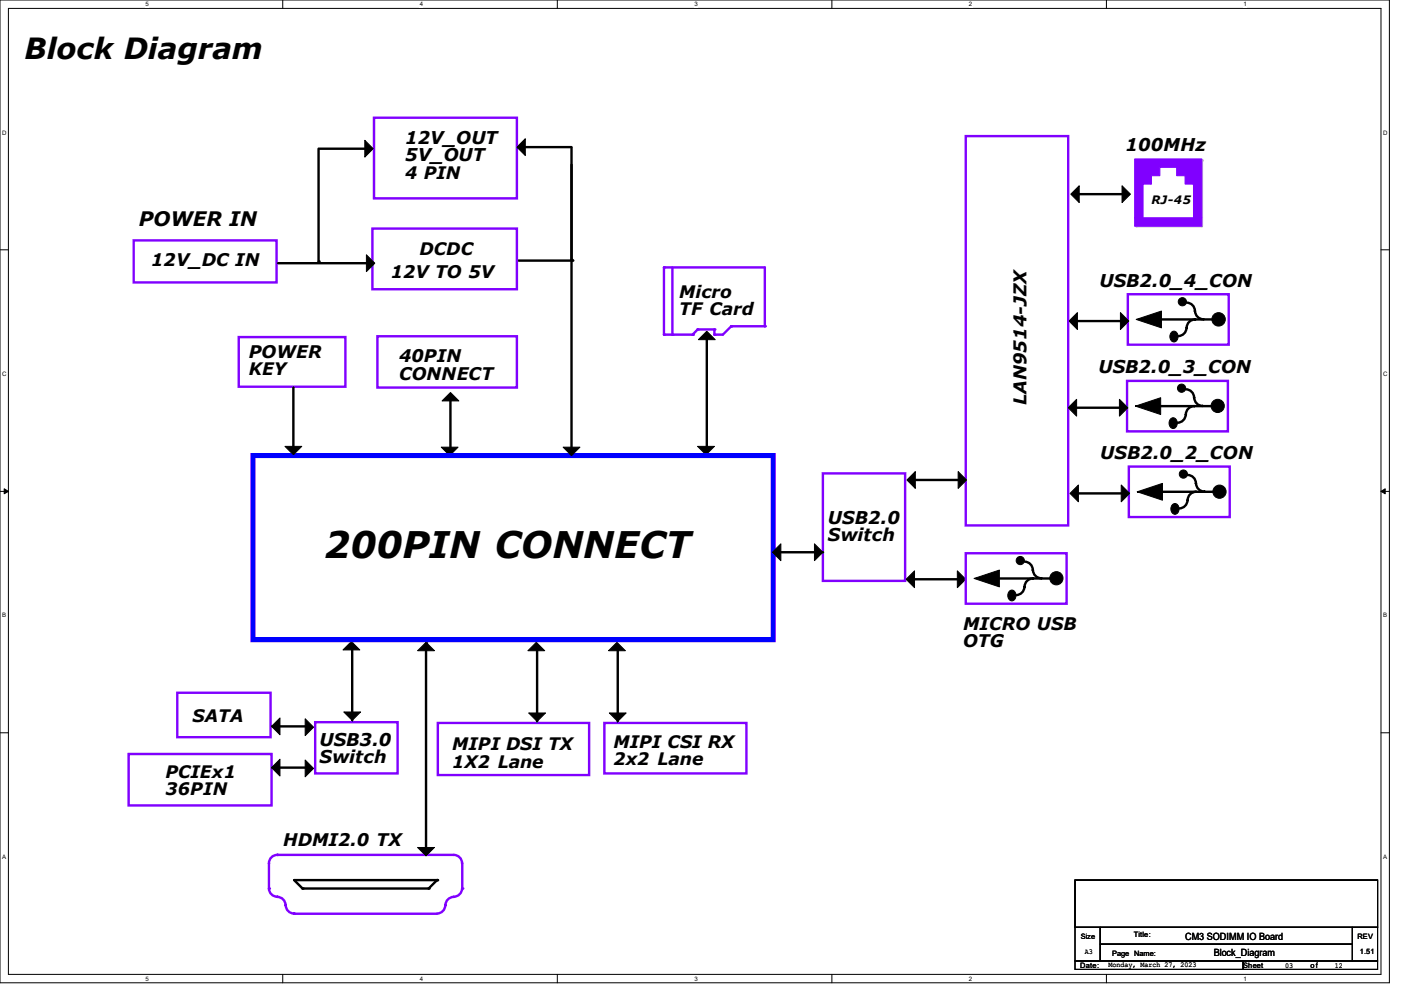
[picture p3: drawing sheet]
<svg xmlns="http://www.w3.org/2000/svg" width="297mm" height="210mm" viewBox="0 0 297 210" stroke-linecap="round" stroke-linejoin="round" font-family="sans-serif">
<path d="M0 0h293.9v207.9h-293.9zM1.8 1.8h290.3v204.3h-290.3z" fill="none" stroke="#000" stroke-width=".21"/>
<g fill="#fff">
<path d="M30.8 .2h.7v1.4h-.7z"/>
<path d="M30.8 206.2h.7v1.4h-.7z"/>
</g>
<path d="M59.8 0v1.8M59.8 206.1v1.8" fill="none" stroke="#000" stroke-width=".21"/>
<g fill="#fff">
<path d="M88.8 .2h.7v1.4h-.7z"/>
<path d="M88.8 206.2h.7v1.4h-.7z"/>
</g>
<path d="M117.9 0v1.8M117.9 206.1v1.8" fill="none" stroke="#000" stroke-width=".21"/>
<g fill="#fff">
<path d="M146.9 .2h.7v1.4h-.7z"/>
<path d="M146.9 206.2h.7v1.4h-.7z"/>
</g>
<path d="M176 0v1.8M176 206.1v1.8" fill="none" stroke="#000" stroke-width=".21"/>
<g fill="#fff">
<path d="M205 .2h.7v1.4h-.7z"/>
<path d="M205 206.2h.7v1.4h-.7z"/>
</g>
<path d="M234.1 0v1.8M234.1 206.1v1.8" fill="none" stroke="#000" stroke-width=".21"/>
<g fill="#fff">
<path d="M263.1 .2h.6v1.4h-.6z"/>
<path d="M263.1 206.2h.6v1.4h-.6z"/>
<path d="M.5 27.3h.9v1.4h-.9z"/>
<path d="M292.6 27.3h.9v1.4h-.9z"/>
<path d="M.5 78.4h.9v1.4h-.9z"/>
<path d="M292.6 78.4h.9v1.4h-.9z"/>
</g>
<path d="M0 52.8h1.8M292.1 52.8h1.8" fill="none" stroke="#000" stroke-width=".21"/>
<g fill="#fff">
<path d="M.5 129.5h.8v1.4h-.8z"/>
<path d="M292.6 129.5h.8v1.4h-.8z"/>
</g>
<path d="M0 103.9h1.8M292.1 103.9h1.8" fill="none" stroke="#000" stroke-width=".21"/>
<path d="M.9 103.4l.9 .5-.9 .5zM292.1 103.9l.9-.5v1z" fill="#000" stroke="#000" stroke-width=".21"/>
<g fill="#fff">
<path d="M.5 180.5h.8v1.4h-.8z"/>
<path d="M292.6 180.5h.8v1.4h-.8z"/>
</g>
<path d="M0 155h1.8M292.1 155h1.8" fill="none" stroke="#000" stroke-width=".21"/>
<path d="M204.3 28.8h21.7v82.3h-21.7zM58.7 180.8a1.76 1.76 0 0 0-1.8 1.8v5.3" fill="none" stroke="#8000ff" stroke-width=".51"/>
<circle cx="56.9" cy="187.9" r=".25" fill="#8000ff"/>
<path d="M58.7 180.8h37.3" fill="none" stroke="#8000ff" stroke-width=".51"/>
<circle cx="58.7" cy="180.8" r=".25" fill="#8000ff"/>
<path d="M56.9 187.9a1.76 1.76 0 0 0 1.8 1.8M58.7 189.7a1.76 1.76 0 0 1 1.7 1.8M60.5 191.5a1.76 1.76 0 0 0 1.7 1.7M62.2 193.3h30.3" fill="none" stroke="#8000ff" stroke-width=".51"/>
<circle cx="62.2" cy="193.3" r=".25" fill="#8000ff"/>
<path d="M96 180.8a1.76 1.76 0 0 1 1.7 1.8M97.8 182.6v5.3" fill="none" stroke="#8000ff" stroke-width=".51"/>
<circle cx="97.8" cy="187.9" r=".25" fill="#8000ff"/>
<g fill="none" stroke="#8000ff" stroke-width=".51">
<path d="M79.1 24.9h30.2v17.1h-30.2zM28.3 50.8h30.2v8.9h-30.2zM50.5 71.3h22.6v10.5h-22.6zM79.8 71.1h29.5v10.9h-29.5zM154.7 69h7.1M27.2 159.5h30.2v10.8h-30.2zM37.5 146.5h19.7v9.4h-19.7zM66.7 152.7h17.4v10.9h-17.4zM92.6 152.9h32v11h-32zM127.8 152.9h30.1v10.7h-30.1zM94.2 191.5a1.76 1.76 0 0 1-1.7 1.7M96 189.7a1.76 1.76 0 0 0-1.8 1.8"/>
<path d="M97.7 187.9a1.76 1.76 0 0 1-1.7 1.8"/>
</g>
<path d="M120.9 34.8v60.7M109.7 55.1h11.4M149.5 71.7v23.6M62.1 82v13.5M95.3 84.6v10.9M74.5 136.7v15.7M90.1 136v44.8M113.6 136.9v15.7M130.7 136.9v15.7M57.6 153.6h7.6M57.6 162.3h7.6M62.2 186.1h30.3l-1.8 1.8h-26.7z" fill="none" stroke="#000" stroke-width=".51"/>
<g fill="#000">
<circle cx="121.1" cy="55.1" r=".25"/>
<circle cx="62.1" cy="95.5" r=".25"/>
<circle cx="95.3" cy="95.5" r=".25"/>
<circle cx="120.9" cy="95.5" r=".25"/>
<circle cx="149.5" cy="95.3" r=".25"/>
<circle cx="74.5" cy="136.7" r=".25"/>
<circle cx="90.1" cy="136" r=".25"/>
<circle cx="113.6" cy="136.9" r=".25"/>
<circle cx="130.7" cy="136.9" r=".25"/>
<circle cx="65.2" cy="153.6" r=".25"/>
<circle cx="65.2" cy="162.3" r=".25"/>
<circle cx="64" cy="187.9" r=".25"/>
<circle cx="90.7" cy="187.9" r=".25"/>
<circle cx="92.5" cy="186.1" r=".25"/>
</g>
<g fill="#000" stroke="#000" stroke-width=".21">
<path d="M149.5 70.1l1.8 1.7h-3.6z" fill-rule="evenodd"/>
<path d="M93.3 94.6h3.6l-1.8 1.8z" fill-rule="evenodd"/>
<path d="M95.3 83l1.8 1.8h-3.6z" fill-rule="evenodd"/>
<path d="M147.6 94.4h3.5l-1.7 1.8z" fill-rule="evenodd"/>
<path d="M74.3 135.7l1.8 1.8h-3.5z" fill-rule="evenodd"/>
<path d="M88.3 137.6l1.8-1.8 1.8 1.8z" fill-rule="evenodd"/>
<path d="M111.7 137.6l1.8-1.8 1.7 1.8z" fill-rule="evenodd"/>
<path d="M128.7 137.6l1.8-1.8 1.8 1.8z" fill-rule="evenodd"/>
<path d="M59.2 151.8v3.6l-1.8-1.8z" fill-rule="evenodd"/>
<path d="M64.6 152l1.7 1.8-1.7 1.8z" fill-rule="evenodd"/>
<path d="M72.7 150.6h3.6l-1.8 1.8z" fill-rule="evenodd"/>
<path d="M111.8 150.8h3.6l-1.8 1.8z" fill-rule="evenodd"/>
<path d="M128.9 150.8h3.6l-1.8 1.8z" fill-rule="evenodd"/>
<path d="M57.4 162.3l1.8-1.7v3.5z" fill-rule="evenodd"/>
<path d="M64.6 160.7l1.7 1.8-1.7 1.8z" fill-rule="evenodd"/>
<path d="M88.3 179.2h3.6l-1.8 1.8z" fill-rule="evenodd"/>
</g>
<path d="M53.5 96.4h110.1v38.9h-110.1z" fill="none" stroke="#00f" stroke-width="1.1"/>
<circle cx="154.7" cy="69" r=".25" fill="#8000ff"/>
<path d="M154.7 69l-1.8 1.8" fill="none" stroke="#8000ff" stroke-width=".51"/>
<circle cx="154.7" cy="69" r=".25" fill="#8000ff"/>
<path d="M151.1 70.8h1.8" fill="none" stroke="#8000ff" stroke-width=".51"/>
<circle cx="151.1" cy="70.8" r=".25" fill="#8000ff"/>
<path d="M151.1 69.7v1.1" fill="none" stroke="#8000ff" stroke-width=".51"/>
<circle cx="151.1" cy="69.7" r=".25" fill="#8000ff"/>
<path d="M147.6 69.7h3.5" fill="none" stroke="#8000ff" stroke-width=".51"/>
<circle cx="147.6" cy="69.7" r=".25" fill="#8000ff"/>
<path d="M147.6 69.7l-1.1 1.1" fill="none" stroke="#8000ff" stroke-width=".51"/>
<circle cx="146.5" cy="70.8" r=".25" fill="#8000ff"/>
<path d="M140.5 70.8h6" fill="none" stroke="#8000ff" stroke-width=".51"/>
<circle cx="146.5" cy="70.8" r=".25" fill="#8000ff"/>
<path d="M140.5 56.6v14.2" fill="none" stroke="#8000ff" stroke-width=".51"/>
<circle cx="140.5" cy="70.8" r=".25" fill="#8000ff"/>
<path d="M161.8 56.6v12.4" fill="none" stroke="#8000ff" stroke-width=".51"/>
<circle cx="161.8" cy="69" r=".25" fill="#8000ff"/>
<path d="M140.5 56.6h21.3" fill="none" stroke="#8000ff" stroke-width=".51"/>
<circle cx="140.5" cy="56.6" r=".25" fill="#8000ff"/>
<path d="M142.2 56.6v14.2" fill="none" stroke="#8000ff" stroke-width=".51"/>
<circle cx="142.2" cy="70.8" r=".25" fill="#8000ff"/>
<g fill="#000" stroke="#000" stroke-width=".21">
<path d="M77.2 29.7l1.8 1.8-1.8 1.7z" fill-rule="evenodd"/>
<path d="M111.1 29.3v3.6l-1.8-1.8z" fill-rule="evenodd"/>
<path d="M77.5 53.9l1.8 1.8-1.8 1.7z" fill-rule="evenodd"/>
<path d="M226.5 41.1l1.8-1.8v3.5z" fill-rule="evenodd"/>
<path d="M237.4 39.3l1.7 1.8-1.7 1.7z" fill-rule="evenodd"/>
<path d="M119.1 94.6h3.6l-1.8 1.8z" fill-rule="evenodd"/>
<path d="M163.4 116.8l1.8-1.8v3.6z" fill-rule="evenodd"/>
<path d="M172.3 115l1.8 1.8-1.8 1.8z" fill-rule="evenodd"/>
<path d="M191.9 101.5l1.7-1.8v3.6z" fill-rule="evenodd"/>
<path d="M202.7 99.7l1.8 1.8-1.8 1.8z" fill-rule="evenodd"/>
<path d="M191.7 122.5l1.8-1.8v3.6z" fill-rule="evenodd"/>
<path d="M202.5 120.7l1.8 1.8-1.8 1.8z" fill-rule="evenodd"/>
<path d="M206.1 122.3l5.3-1.7v3.5l-5.3-1.8h1.8z" fill-rule="evenodd"/>
<path d="M213.4 125.1a.86 .86 0 0 1 1.1-.2 .86 .86 0 0 1 .4 1 .9 .9 0 0 1-.8 1.2 .9 .9 0 0 1-.9-1.2z" fill-rule="evenodd"/>
<circle cx="215.8" cy="118.6" r=".87"/>
<circle cx="223.5" cy="122.3" r="1.4"/>
</g>
<path d="M78.8 48.3h30.5v12.9h-30.5zM174.1 100.1h17.4v22.8h-17.4zM204.3 117h21.3v10.7h-21.3z" fill="none" stroke="#8000ff" stroke-width=".51"/>
<g fill="none" stroke="#000" stroke-width=".51">
<path d="M67.4 31.5h11M67.4 31.7v23.6M109.9 31.1h11M120.9 31.3v23.6M58.8 55.7h20M227.9 41.1h10.7M163.9 116.8h10M193.3 101.5h10.6M216.7 118.8a1.76 1.76 0 0 1 1.8 1.8M193.1 122.5h10.7M207.9 122.3h14.2M218.5 120.6a1.76 1.76 0 0 0 1.8 1.7"/>
<path d="M218.5 122.3a1.76 1.76 0 0 0-1.8 1.8 1.76 1.76 0 0 1-1.7 1.8"/>
</g>
<g fill="#000">
<circle cx="78.4" cy="31.5" r=".25"/>
<circle cx="109.9" cy="31.1" r=".25"/>
<circle cx="67.4" cy="55.3" r=".25"/>
<circle cx="78.8" cy="55.7" r=".25"/>
<circle cx="120.9" cy="54.9" r=".25"/>
<circle cx="238.6" cy="41.1" r=".25"/>
<circle cx="173.9" cy="116.8" r=".25"/>
<circle cx="203.9" cy="101.5" r=".25"/>
<circle cx="203.8" cy="122.5" r=".25"/>
<circle cx="207.9" cy="122.3" r=".25"/>
</g>
<path d="M240.4 47.8h13.9" fill="none" stroke="#c0c0c0" stroke-width=".51"/>
<circle cx="240.4" cy="47.8" r=".25" fill="#c0c0c0"/>
<path d="M254.3 34v13.8" fill="none" stroke="#c0c0c0" stroke-width=".51"/>
<circle cx="254.3" cy="34" r=".25" fill="#c0c0c0"/>
<g fill="#8000ff" stroke="#8000ff" stroke-width=".21">
<path d="M240 46.1h14.3v1.7h-14.3z" fill-rule="evenodd"/>
<path d="M240 33.6h14.3v12.5h-1.8v-7.2h-1.8v-1.7h-1.8v-1.8h-3.5v1.8h-1.8v1.7h-1.8v7.2h-1.8z" fill-rule="evenodd"/>
</g>
<g fill="#000" stroke="#000" stroke-width=".21">
<path d="M226.1 67.9l1.8-1.8v3.6z" fill-rule="evenodd"/>
<path d="M237 66.1l1.8 1.8-1.8 1.8z" fill-rule="evenodd"/>
<path d="M240.4 67.6l5.3-1.8v3.5l-5.3-1.7h1.7z" fill-rule="evenodd"/>
<path d="M247.7 70.4a.86 .86 0 0 1 1.1-.2 .86 .86 0 0 1 .4 1 .9 .9 0 0 1-.9 1.1 .9 .9 0 0 1-.8-1.1z" fill-rule="evenodd"/>
<path d="M60.3 94.4h3.5l-1.7 1.8z" fill-rule="evenodd"/>
<path d="M227.8 84.5v3.5l-1.8-1.8z" fill-rule="evenodd"/>
<path d="M236.8 84.5l1.8 1.7-1.8 1.8z" fill-rule="evenodd"/>
<path d="M240.2 85.9l5.3-1.8v3.6l-5.3-1.8h1.8z" fill-rule="evenodd"/>
<path d="M247.6 88.7a.86 .86 0 0 1 1-.2 .86 .86 0 0 1 .4 1 .9 .9 0 0 1-.8 1.1 .9 .9 0 0 1-.9-1.1z" fill-rule="evenodd"/>
<path d="M228.1 102.6v3.5l-1.7-1.7z" fill-rule="evenodd"/>
<path d="M237.2 102.6l1.8 1.8-1.8 1.7z" fill-rule="evenodd"/>
<path d="M240.6 104l5.3-1.8v3.6l-5.3-1.8h1.8z" fill-rule="evenodd"/>
<path d="M247.9 106.8a.86 .86 0 0 1 1.1-.2 .86 .86 0 0 1 .4 1 .9 .9 0 0 1-.8 1.2 .9 .9 0 0 1-.9-1.2z" fill-rule="evenodd"/>
<circle cx="250.1" cy="63.8" r=".87"/>
<circle cx="257.8" cy="67.5" r="1.42"/>
<circle cx="250" cy="82.1" r=".87"/>
<circle cx="257.6" cy="85.9" r="1.4"/>
<circle cx="250.3" cy="100.3" r=".87"/>
<circle cx="258" cy="104" r="1.4"/>
</g>
<g fill="none" stroke="#000" stroke-width=".51">
<path d="M227.6 67.9h10.7M242.1 67.6h14.3M251 69.3a1.76 1.76 0 0 1-1.7 1.8M251 64a1.76 1.76 0 0 1 1.8 1.8 1.83 1.83 0 0 0 1.8 1.7M252.8 67.6a1.76 1.76 0 0 0-1.8 1.7M227.4 86.2h10.7M242 85.9h14.2M250.8 87.7a1.76 1.76 0 0 1-1.7 1.7M250.9 82.3a1.76 1.76 0 0 1 1.7 1.8M252.6 84.1a1.76 1.76 0 0 0 1.8 1.8M252.6 85.9h.1a1.76 1.76 0 0 0-1.8 1.8M227.8 104.4h10.6"/>
<path d="M242.4 104h14.2M251.2 105.8a1.76 1.76 0 0 1-1.7 1.7M251.2 100.5a1.76 1.76 0 0 1 1.8 1.7 1.83 1.83 0 0 0 1.8 1.8M253 104a1.76 1.76 0 0 0-1.8 1.8"/>
</g>
<g fill="#000">
<circle cx="238.3" cy="67.9" r=".25"/>
<circle cx="242.1" cy="67.6" r=".25"/>
<circle cx="238.1" cy="86.2" r=".25"/>
<circle cx="242" cy="85.9" r=".25"/>
<circle cx="238.4" cy="104.4" r=".25"/>
<circle cx="242.4" cy="104" r=".25"/>
</g>
<path d="M238.6 62.2h21.3v10.7h-21.3zM238.4 80.6h21.4v10.6h-21.4zM238.8 98.7h21.3v10.6h-21.3z" fill="none" stroke="#8000ff" stroke-width=".51"/>
<path d="M227.4 186.1h64v10h-64zM227.4 196.1h5.3v7.1h-5.3zM232.7 196.1h53.4v3.6h-53.4zM232.7 199.7h53.4v3.5h-53.4zM286.1 196.1h5.3v7.1h-5.3zM227.4 203.2h35.6v1.8h-35.6zM263 203.2h28.4v1.8h-28.4z" fill="none" stroke="#000" stroke-width=".21"/>
<text font-size="7.7" x="68.6" y="118">200PIN CONNECT</text>
<text font-size="6.2" x="5.2" y="12.4">Block Diagram</text>
<text font-size="4.2" x="29.3" y="47.8">POWER IN</text>
<g font-size="3.7">
<text x="85.7" y="30.4">12V_OUT</text>
<text x="85.7" y="34.1">5V_OUT</text>
<text x="238.1" y="32">100MHz</text>
<text x="32" y="56.3">12V_DC IN</text>
<text x="82.7" y="58.8">12V TO 5V</text>
<text x="232.6" y="60.6">USB2.0_4_CON</text>
<text x="52.6" y="75.7">POWER</text>
<text x="84.5" y="76.6">40PIN</text>
<text x="84.5" y="80.3">CONNECT</text>
<text x="232.4" y="79">USB2.0_3_CON</text>
<text x="217.2" y="85.7" transform="rotate(-90 217.2 85.7)">LAN9514-JZX</text>
<text x="232.7" y="97.1">USB2.0_2_CON</text>
<text x="175.1" y="110.7">USB2.0</text>
<text x="175.1" y="114.5">Switch</text>
<text x="203.8" y="133.2">MICRO USB</text>
<text x="203.8" y="136.9">OTG</text>
<text x="67.6" y="157.7">USB3.0</text>
<text x="67.6" y="161.4">Switch</text>
<text x="59.9" y="179">HDMI2.0 TX</text>
</g>
<g font-size="3.6">
<text x="85.7" y="37.8">4 PIN</text>
<text x="88.7" y="54">DCDC</text>
<text x="143.7" y="63.1">Micro</text>
<text x="143.7" y="66.7">TF Card</text>
<text x="52.6" y="79.4">KEY</text>
<text x="40.7" y="152.7">SATA</text>
<text x="95.7" y="158.7">MIPI DSI TX</text>
<text x="129.8" y="158.2">MIPI CSI RX</text>
<text x="129.8" y="161.8">2x2 Lane</text>
<text x="35" y="164.6">PCIEx1</text>
<text x="95.7" y="162.3">1X2 Lane</text>
<text x="35" y="168.2">36PIN</text>
</g>
<text font-size="2.5" x="243.6" y="43.2">RJ-45</text>
<g font-size="2.1">
<text x="250.7" y="198.8">CM3 SODIMM IO Board</text>
<text x="256.8" y="202.1">Block_Diagram</text>
</g>
<g font-size="1.6">
<text x="228.6" y="198.6">Size</text>
<text x="229.5" y="201.8">A3</text>
<text x="235.2" y="202.2">Page Name:</text>
<text x="239.9" y="198.2">Title:</text>
<text x="287.1" y="198.6">REV</text>
<text x="287.7" y="201.8">1.51</text>
<text x="228.5" y="204.7">Date:</text>
<text x="234.5" y="204.5">Monday, March 27, 2023</text>
<text x="263" y="204.7">Sheet</text>
<text x="271.9" y="204.6">03</text>
<text x="277.2" y="204.7">o f</text>
<text x="282.4" y="204.6">12</text>
</g>
<g font-size="1.3">
<text x="30.8" y="1.3">5</text>
<text x="88.8" y="1.3">4</text>
<text x="146.9" y="1.3">3</text>
<text x="205" y="1.3">2</text>
<text x="263.1" y="1.3">1</text>
<text x=".5" y="28.4">D</text>
<text x="292.6" y="28.4">D</text>
<text x=".5" y="79.5">C</text>
<text x="292.6" y="79.5">C</text>
<text x=".5" y="130.6">B</text>
<text x="292.6" y="130.6">B</text>
<text x=".5" y="181.7">A</text>
<text x="292.6" y="181.7">A</text>
<text x="30.8" y="207.4">5</text>
<text x="88.8" y="207.4">4</text>
<text x="146.9" y="207.4">3</text>
<text x="205" y="207.4">2</text>
<text x="263.1" y="207.4">1</text>
</g>
</svg>
